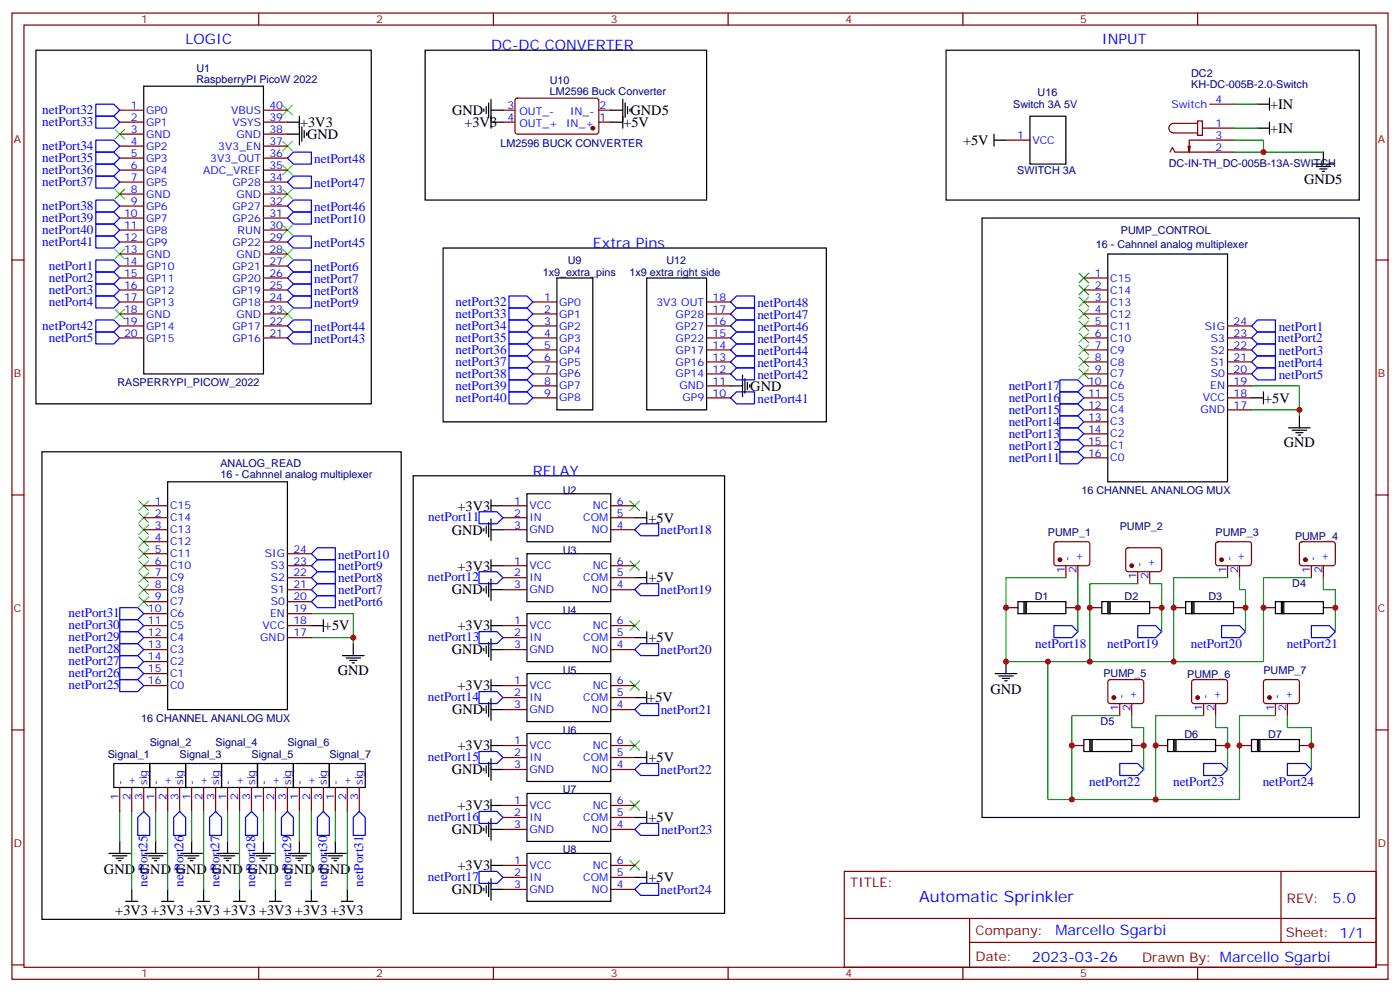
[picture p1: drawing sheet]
<svg xmlns="http://www.w3.org/2000/svg" width="412mm" height="292mm" viewBox="0 0 412 292" stroke-linecap="round" stroke-linejoin="round" font-family="sans-serif">
<g fill="none" stroke="#870000" stroke-width=".35">
<path d="M3.5 3.8h405.4v284.4h-405.4zM7.1 7.4h398.2v277.3h-398.2zM76.2 3.8v3.6M145.3 3.8v3.6M214.5 3.8v3.6M283.6 3.8v3.6M352.8 3.8v3.6M35.3 32.4h7M35.3 35.9h7M35.3 39.5h7M77.6 32.4h7.1M77.6 35.9h7.1"/>
<path d="M77.6 39.5h7.1M148.2 32.4h3.5M148.2 35.9h3.5M151.9 29.1l.5-.2h23.6l.4 .7-.1 9.4-.6 .5-23.6-.1-.4-.6v-9.2zM176.4 32.4h3.5M176.4 35.9h3.5M352.8 35.6h1.4v4.2h-1.4zM352.8 36.3h-7.1a1.41 1.41 0 0 0-1.4 1.4 1.41 1.41 0 0 0 1.4 1.4h7.1M354.2 37.7h9.2M356.3 30.7h7.1M35.3 43h7M35.3 46.5h7"/>
<path d="M35.3 50.1h7M35.3 53.6h7M35.3 57.1h7M77.6 43h7.1M77.6 46.5h7.1M77.6 50.1h7.1M77.6 53.6h7.1M77.6 57.1h7.1M296.3 41.2h7.1M344.7 44.8l.7-1.4 .7 1.4h17.3M350.7 43l-.4 1.8M363.4 41.2h-13.1v3.6l-.3-1.8"/>
<path d="M3.5 76.5h3.6M35.3 60.6h7M35.3 64.2h7M35.3 67.7h7M35.3 71.2h7M35.3 74.8h7M35.3 78.3h7M77.6 60.6h7.1M77.6 64.2h7.1M77.6 67.7h7.1M77.6 71.2h7.1M77.6 74.8h7.1"/>
<path d="M77.6 78.3h7.1M405.3 76.5h3.6M35.3 81.8h7M35.3 85.3h7M35.3 88.9h7M35.3 92.4h7M35.3 95.9h7M35.3 99.4h7M77.6 81.8h7.1M77.6 85.3h7.1M77.6 88.9h7.1M77.6 92.4h7.1"/>
<path d="M77.6 95.9h7.1M77.6 99.4h7.1M157 88.9h7M157 92.4h7M157 95.9h7M157 99.4h7M208.1 88.9h7.1M208.1 92.4h7.1M208.1 95.9h7.1M208.1 99.4h7.1M319.3 81.8h7M319.3 85.3h7"/>
<path d="M319.3 88.9h7M319.3 92.4h7M319.3 95.9h7M319.3 99.4h7M361.6 95.9h7.1M361.6 99.4h7.1M157 103h7M157 106.5h7M157 110h7M157 113.6h7M157 117.1h7M208.1 103h7.1"/>
<path d="M208.1 106.5h7.1M208.1 110h7.1M208.1 113.6h7.1M208.1 117.1h7.1M319.3 103h7M319.3 106.5h7M319.3 110h7M319.3 113.6h7M319.3 117.1h7M361.6 103h7.1M361.6 106.5h7.1M361.6 110h7.1"/>
<path d="M361.6 113.6h7.1M361.6 117.1h7.1M319.3 120.6h7M319.3 124.1h7M319.3 127.7h7M319.3 131.2h7M319.3 134.7h7M361.6 120.6h7.1M3.5 145.7h3.6M42.3 148.8h7.1M42.3 152.4h7.1M42.3 155.9h7.1"/>
<path d="M42.3 159.4h7.1M148.2 148.8h7M148.2 152.4h7M148.2 155.9h7M179.9 148.8h7.1M179.9 152.4h7.1M179.9 155.9h7.1M310.7 159.6l.4-.2 9.5 .1 .4 .6v5.9l-.7 .5-9.4-.1-.5-.6v-5.7zM358.3 159.6l.5-.2 9.4 .1 .5 .6-.1 5.9-.7 .5-9.4-.1-.4-.6v-5.7zM383 159.6l.5-.2 9.4 .1 .4 .6v5.9l-.7 .5-9.4-.1-.4-.6v-5.7zM405.3 145.7h3.6M42.3 166.5h7.1"/>
<path d="M42.3 170h7.1M42.3 173.5h7.1M42.3 162.9h7.1M42.3 177.1h7.1M84.7 166.5h7M84.7 170h7M84.7 173.5h7M84.7 162.9h7M84.7 177.1h7M148.2 166.5h7M148.2 170h7M148.2 173.5h7"/>
<path d="M179.9 166.5h7.1M179.9 170h7.1M179.9 173.5h7.1M296.3 178.8h3.6M314 166.5v3.5M314 178.8h3.5M317.5 166.5v3.5M321 178.8h3.6M331.8 161.4l.5-.2h9.5l.4 .7-.1 5.9-.6 .4h-9.5l-.4-.7v-5.6zM335.1 168.2v3.6M338.7 168.2v3.6M338.7 178.8h3.5"/>
<path d="M345.7 178.8h3.5M361.6 166.5v3.5M363.4 178.8h3.5M365.1 166.5v3.5M372.2 178.8h3.5M386.3 166.5v3.5M389.8 166.5v3.5M389.8 178.8h3.5M42.3 184.1h7.1M42.3 187.6h7.1M42.3 191.2h7.1M42.3 180.6h7.1"/>
<path d="M42.3 194.7h7.1M42.3 198.2h7.1M84.7 184.1h7M84.7 187.6h7M84.7 180.6h7M148.2 184.1h7M148.2 187.6h7M148.2 191.2h7M179.9 184.1h7.1M179.9 187.6h7.1M179.9 191.2h7.1M3.5 214.8h3.6"/>
<path d="M42.3 201.8h7.1M148.2 201.8h7M148.2 205.3h7M148.2 208.8h7M148.2 219.4h7M179.9 201.8h7.1M179.9 205.3h7.1M179.9 208.8h7.1M179.9 219.4h7.1M315.7 219.4h3.6M326.6 200.2l.4-.2h9.5l.4 .7-.1 5.9-.6 .4h-9.4l-.5-.7v-5.6zM329.8 207v3.6"/>
<path d="M333.4 207v3.6M333.4 219.4h3.5M340.4 219.4h3.6M351.2 200.2l.5-.2h9.5l.4 .7-.1 5.9-.6 .4h-9.5l-.4-.7v-5.6zM354.5 207v3.6M358.1 207v3.6M358.1 219.4h3.5M365.1 219.4h3.6M372.4 200.2l.5-.2h9.4l.5 .7-.1 5.9-.6 .4h-9.5l-.4-.7v-5.6zM375.7 207v3.6M379.2 207v3.6M382.8 219.4h3.5"/>
<path d="M405.3 214.8h3.6M35.3 231.7v7.1M38.8 231.7v7.1M42.3 231.7v7.1M45.9 231.7v7.1M49.4 231.7v7.1M52.9 231.7v7.1M56.4 231.7v7.1M60 231.7v7.1M63.5 231.7v7.1M67 231.7v7.1M70.6 231.7v7.1"/>
<path d="M74.1 231.7v7.1M77.6 231.7v7.1M81.1 231.7v7.1M84.7 231.7v7.1M88.2 231.7v7.1M91.7 231.7v7.1M95.2 231.7v7.1M98.8 231.7v7.1M102.3 231.7v7.1M105.8 231.7v7.1M148.2 222.9h7M148.2 226.4h7"/>
<path d="M148.2 237h7M179.9 222.9h7.1M179.9 226.4h7.1M179.9 237h7.1M148.2 240.6h7M148.2 244.1h7M148.2 254.7h7M148.2 258.2h7M179.9 240.6h7.1M179.9 244.1h7.1M179.9 254.7h7.1M179.9 258.2h7.1"/>
<path d="M248.7 256.4h156.6v28.3h-156.6zM377.3 256.5v20.8M148.2 261.7h7M179.9 261.7h7.1M248.7 270.3h156.5M285.6 277.3h119.6M285.6 270.3v14.1M3.5 284h3.6M76.2 284.7v3.5M145.3 284.7v3.5M214.5 284.7v3.5M283.6 284.7v3.5"/>
<path d="M352.8 284.7v3.5M405.3 284h3.6"/>
</g>
<g fill="none" stroke="#00f" stroke-width=".35">
<path d="M28.2 30.7h5.3l1.8 1.7-1.8 1.8h-5.3zM28.2 34.2h5.3l1.8 1.7-1.8 1.8h-5.3zM28.2 41.2h5.3l1.8 1.8-1.8 1.8h-5.3zM28.2 44.8h5.3l1.8 1.7-1.8 1.8h-5.3zM28.2 48.3h5.3l1.8 1.8-1.8 1.7h-5.3zM28.2 51.8h5.3l1.8 1.8-1.8 1.8h-5.3zM28.2 58.9h5.3l1.8 1.7-1.8 1.8h-5.3zM84.7 53.6l1.7-1.8h5.3v3.6h-5.3zM84.7 46.5l1.7-1.7h5.3v3.5h-5.3zM28.2 76.5h5.3l1.8 1.8-1.8 1.7h-5.3zM28.2 62.4h5.3l1.8 1.8-1.8 1.7h-5.3zM28.2 65.9h5.3l1.8 1.8-1.8 1.8h-5.3z"/>
<path d="M28.2 69.5h5.3l1.8 1.7-1.8 1.8h-5.3zM84.7 78.3l1.7-1.8h5.3v3.5h-5.3zM84.7 64.2l1.7-1.8h5.3v3.5h-5.3zM84.7 71.2l1.7-1.7h5.3v3.5h-5.3zM84.7 60.6l1.7-1.7h5.3v3.5h-5.3zM28.2 97.7h5.3l1.8 1.7-1.8 1.8h-5.3zM28.2 87.1h5.3l1.8 1.8-1.8 1.7h-5.3zM28.2 83.6h5.3l1.8 1.7-1.8 1.8h-5.3zM28.2 80h5.3l1.8 1.8-1.8 1.8h-5.3zM28.2 94.2h5.3l1.8 1.7-1.8 1.8h-5.3zM84.7 81.8l1.7-1.8h5.3v3.6h-5.3zM84.7 88.9l1.7-1.8h5.3v3.5h-5.3z"/>
<path d="M84.7 99.4l1.7-1.7h5.3v3.5h-5.3zM84.7 95.9l1.7-1.7h5.3v3.5h-5.3zM86.4 83.6h5.3v3.5h-5.3l-1.7-1.8zM149.9 87.1h5.3l1.8 1.8-1.8 1.7h-5.3zM149.9 90.6h5.3l1.8 1.8-1.8 1.8h-5.3zM149.9 94.2h5.3l1.8 1.7-1.8 1.8h-5.3zM149.9 97.7h5.3l1.8 1.7-1.8 1.8h-5.3zM215.2 88.9l1.8-1.8h5.2v3.5h-5.2zM215.2 92.4l1.8-1.8h5.2v3.6h-5.2zM215.2 95.9l1.8-1.7h5.2v3.5h-5.2zM215.2 99.4l1.8-1.7h5.2v3.5h-5.2zM368.7 99.4l1.7-1.7h5.3v3.5h-5.3z"/>
<path d="M370.4 94.2h5.3v3.5h-5.3l-1.7-1.8zM149.9 101.2h5.3l1.8 1.8-1.8 1.7h-5.3zM149.9 104.7h5.3l1.8 1.8-1.8 1.8h-5.3zM149.9 108.3h5.3l1.8 1.7-1.8 1.8h-5.3zM149.9 111.8h5.3l1.8 1.8-1.8 1.7h-5.3zM149.9 115.3h5.3l1.8 1.8-1.8 1.8h-5.3zM215.2 103l1.8-1.8h5.2v3.5h-5.2zM215.2 106.5l1.8-1.8h5.2v3.6h-5.2zM215.2 117.1l1.8-1.8h5.2v3.6h-5.2zM215.2 110l1.8-1.7h5.2v3.5h-5.2zM312.2 118.9h5.3l1.8 1.7-1.8 1.8h-5.3zM312.2 115.3h5.3l1.8 1.8-1.8 1.8h-5.3z"/>
<path d="M312.2 111.8h5.3l1.8 1.8-1.8 1.7h-5.3zM368.7 106.5l1.7-1.8h5.3v3.6h-5.3zM370.4 101.2h5.3v3.5h-5.3l-1.7-1.7zM370.4 108.3h5.3v3.5h-5.3l-1.7-1.8zM312.2 133h5.3l1.8 1.7-1.8 1.8h-5.3zM312.2 129.4h5.3l1.8 1.8-1.8 1.8h-5.3zM312.2 125.9h5.3l1.8 1.8-1.8 1.7h-5.3zM312.2 122.4h5.3l1.8 1.7-1.8 1.8h-5.3zM141.1 150.6h5.3l1.8 1.8-1.8 1.7h-5.3zM187 155.9l1.7-1.8h5.3v3.6h-5.3zM35.3 178.8h5.3l1.7 1.8-1.7 1.8h-5.3zM91.7 162.9l1.8-1.7h5.3v3.5h-5.3z"/>
<path d="M91.7 177.1l1.8-1.8h5.3v3.5h-5.3zM91.7 173.5l1.8-1.7h5.3v3.5h-5.3zM91.7 170l1.8-1.8h5.3v3.6h-5.3zM93.5 164.7h5.3v3.5h-5.3l-1.8-1.7zM141.1 168.2h5.3l1.8 1.8-1.8 1.8h-5.3zM187 173.5l1.7-1.7h5.3v3.5h-5.3zM35.3 200h5.3l1.7 1.8-1.7 1.7h-5.3zM35.3 196.5h5.3l1.7 1.7-1.7 1.8h-5.3zM35.3 192.9h5.3l1.7 1.8-1.7 1.8h-5.3zM35.3 189.4h5.3l1.7 1.8-1.7 1.7h-5.3zM35.3 185.9h5.3l1.7 1.7-1.7 1.8h-5.3zM35.3 182.4h5.3l1.7 1.7-1.7 1.8h-5.3z"/>
<path d="M141.1 185.9h5.3l1.8 1.7-1.8 1.8h-5.3zM188.7 189.4h5.3v3.5h-5.3l-1.7-1.7zM310.4 184.1h5.3l1.8 1.8-1.8 1.7h-5.3zM335.1 184.1h5.3l1.8 1.8-1.8 1.7h-5.3zM359.8 184.1h5.3l1.8 1.8-1.8 1.7h-5.3zM386.3 184.1h5.3l1.7 1.8-1.7 1.7h-5.3zM141.1 203.5h5.3l1.8 1.8-1.8 1.7h-5.3zM187 208.8l1.7-1.8h5.3v3.6h-5.3zM42.3 238.8l1.8 1.8v5.3h-3.5v-5.3zM52.9 238.8l1.8 1.8v5.3h-3.5v-5.3zM63.5 238.8l1.8 1.8v5.3h-3.6v-5.3zM74.1 238.8l1.7 1.8v5.3h-3.5v-5.3z"/>
<path d="M84.7 238.8l1.7 1.8v5.3h-3.5v-5.3zM95.2 238.8l1.8 1.8v5.3h-3.5v-5.3zM105.8 238.8l1.8 1.8v5.3h-3.5v-5.3zM141.1 221.2h5.3l1.8 1.7-1.8 1.8h-5.3zM141.1 238.8h5.3l1.8 1.8-1.8 1.7h-5.3zM187 226.4l1.7-1.7h5.3v3.5h-5.3zM329.8 224.7h5.3l1.8 1.7-1.8 1.8h-5.3zM354.5 224.7h5.3l1.8 1.7-1.8 1.8h-5.3zM379.2 224.7h5.3l1.8 1.7-1.8 1.8h-5.3zM141.1 256.4h5.3l1.8 1.8-1.8 1.8h-5.3zM187 244.1l1.7-1.8h5.3v3.6h-5.3zM188.7 260h5.3v3.5h-5.3l-1.7-1.8z"/>
</g>
<g fill="none" stroke="#000" stroke-width=".35">
<path d="M10.6 14.8h98.8v104.1h-98.8zM125.2 14.8h82.9v44.1h-82.9zM278.7 14.8h121.7v44.1h-121.7zM42.3 25.4h35.3v84.6h-35.3zM84.7 35.9h3.5M84.7 39.5h3.5M88.2 34.2v8.5M88.9 37.4v4.2M89.6 38.4v2.1M90.3 39.1v.7M142.5 32.1v.7M143.2 31.4v2.1"/>
<path d="M143.9 30.3v4.2M144.6 29.2v8.5M144.6 35.9h3.6M144.6 32.4h3.6M179.9 35.9h3.5M179.9 32.4h3.5M183.4 29.2v8.5M184.1 30.3v4.2M184.9 31.4v2.1M185.6 32.1v.7M292.8 39.5v3.5M303.4 34.2h10.6v14.1h-10.6z"/>
<path d="M370.4 37.7h3.5M370.4 30.7h3.5M373.9 28.9v3.5M373.9 35.9v3.6M292.8 41.2h3.5M386.6 48.3h6.4M387.7 49h4.2M388.8 49.7h2.1M389.5 50.4h.7M389.8 44.8v3.5M130.5 73h112.9v51.1h-112.9zM289.3 64.2h111.1v176.4h-111.1z"/>
<path d="M326.3 74.8h35.3v67h-35.3zM164 81.8h10.6v38.8h-10.6zM190.5 81.8h17.6v38.8h-17.6zM215.2 113.6h3.5M218.7 110.4v6.3M219.4 111.4v4.3M220.1 112.5v2.1M220.8 113.2v.7M368.7 117.1h3.5M372.2 115.3v3.6M12.3 133h105.9v137.5h-105.9zM379.6 125.9h6.3"/>
<path d="M380.6 126.6h4.3M381.7 127.3h2.1M382.4 128h.7M382.8 122.4v3.5M49.4 141.8h35.3v67h-35.3zM121.7 140h91.7v128.8h-91.7zM142.5 155.5v.7M143.2 154.8v2.2M143.9 153.8v4.2M144.6 155.9h3.6M144.6 147.1v3.5M144.6 152.7v6.4"/>
<path d="M144.6 148.8h3.6M155.2 145.3h24.7v14.1h-24.7zM187 152.4h3.5M190.5 150.6v3.5M142.5 173.2v.7M143.2 172.5v2.1M143.9 171.4v4.2M144.6 164.7v3.5M144.6 170.4v6.3M144.6 173.5h3.6M144.6 166.5h3.6M155.2 162.9h24.7v14.2h-24.7z"/>
<path d="M187 170h3.5M190.5 168.2v3.6M299.9 177.1h14.1v3.5h-14.1zM301.6 177.1v3.5M302 177.1v3.5M302.3 177.1v3.5M324.6 177.1h14.1v3.5h-14.1zM326.3 177.1v3.5M326.7 177.1v3.5M327 177.1v3.5M349.2 177.1h14.2v3.5h-14.2zM351 177.1v3.5"/>
<path d="M351.4 177.1v3.5M351.7 177.1v3.5M375.7 177.1h14.1v3.5h-14.1zM377.5 177.1v3.5M377.8 177.1v3.5M378.2 177.1v3.5M91.7 184.1h3.5M95.2 182.4v3.5M100.9 192.9h6.3M102 193.6h4.2M103 194.3h2.1M103.7 195.1h.7"/>
<path d="M104.1 189.4v3.5M142.5 190.8v.7M143.2 190.1v2.1M143.9 189.1v4.2M144.6 184.1h3.6M144.6 182.4v3.5M144.6 188v6.3M144.6 200v3.5M144.6 191.2h3.6M155.2 180.6h24.7v14.1h-24.7zM155.2 198.2h24.7v14.1h-24.7zM187 187.6h3.5"/>
<path d="M190.5 185.9v3.5M293.2 198.2h6.3M294.2 198.9h4.2M295.3 199.6h2.1M296.3 194.7v3.5M142.5 208.5v.7M143.2 207.8v2.1M143.9 206.7v4.2M144.6 205.6v6.4M144.6 217.6v3.6M144.6 208.8h3.6M144.6 201.8h3.6"/>
<path d="M144.6 219.4h3.6M155.2 215.9h24.7v14.1h-24.7zM187 205.3h3.5M190.5 203.5v3.5M296 200.3h.7M319.3 217.6h14.1v3.6h-14.1zM321 217.6v3.6M321.4 217.6v3.6M321.7 217.6v3.6M344 217.6h14.1v3.6h-14.1zM345.7 217.6v3.6M346.1 217.6v3.6"/>
<path d="M346.4 217.6v3.6M368.7 217.6h14.1v3.6h-14.1zM370.4 217.6v3.6M370.8 217.6v3.6M371.1 217.6v3.6M33.5 224.7h10.6v7h-10.6zM44.1 224.7h10.6v7h-10.6zM54.7 224.7h10.6v7h-10.6zM65.3 224.7h10.5v7h-10.5zM75.8 224.7h10.6v7h-10.6zM86.4 224.7h10.6v7h-10.6zM97 224.7h10.6v7h-10.6z"/>
<path d="M142.5 226.1v.7M143.2 225.4v2.1M143.9 224.3v4.3M144.6 223.3v6.3M144.6 235.3v3.5M144.6 226.4h3.6M144.6 237h3.6M155.2 233.5h24.7v14.1h-24.7zM187 222.9h3.5M190.5 221.2v3.5M190.5 238.8v3.5M32.1 251.1h6.4"/>
<path d="M33.2 251.8h4.2M34.2 252.6h2.1M34.9 253.3h.7M35.3 247.6v3.5M42.7 251.1h6.3M43.7 251.8h4.3M44.8 252.6h2.1M45.5 253.3h.7M45.9 247.6v3.5M53.3 251.1h6.3M54.3 251.8h4.3M55.4 252.6h2.1"/>
<path d="M56.1 253.3h.7M56.4 247.6v3.5M63.9 251.1h6.3M64.9 251.8h4.2M66 252.6h2.1M66.7 253.3h.7M67 247.6v3.5M74.4 251.1h6.4M75.5 251.8h4.2M76.6 252.6h2.1M77.3 253.3h.7M77.6 247.6v3.5"/>
<path d="M85 251.1h6.4M86.1 251.8h4.2M87.1 252.6h2.2M87.8 253.3h.7M88.2 247.6v3.5M95.6 251.1h6.4M96.7 251.8h4.2M97.7 252.6h2.1M98.4 253.3h.7M98.8 247.6v3.5M142.5 243.7v.7M143.2 243v2.1"/>
<path d="M143.9 242v4.2M143.9 259.6v4.2M144.6 240.9v6.4M144.6 252.9v3.5M144.6 258.6v6.3M144.6 244.1h3.6M144.6 254.7h3.6M155.2 251.1h24.7v14.2h-24.7zM187 240.6h3.5M187 258.2h3.5M190.5 256.4v3.6M37 265.3h3.6"/>
<path d="M38.8 261.7v3.6M47.6 265.3h3.6M49.4 261.7v3.6M58.2 265.3h3.5M60 261.7v3.6M68.8 265.3h3.5M70.6 261.7v3.6M79.4 265.3h3.5M81.1 261.7v3.6M90 265.3h3.5M91.7 261.7v3.6M100.5 265.3h3.6"/>
<path d="M102.3 261.7v3.6M142.5 261.4v.7M143.2 260.7v2.1M144.6 261.7h3.6"/>
</g>
<g fill="none" stroke="#008700" stroke-width=".35">
<path d="M363.4 30.7h7M363.4 37.7h7M363.4 41.2h8.8v3.6M363.4 44.8h26.4M368.7 113.6h14.1v8.8M368.7 120.6h14.1M314 170h-17.7v24.7h75.9v-24.7h14.1M317.5 170v15.9M335.1 171.8h-14.1v22.9M338.7 171.8h3.5v14.1M361.6 170h-15.9v24.7M365.1 170v3.5h1.8v12.4"/>
<path d="M389.8 170v3.5h3.5v12.4M91.7 180.6h12.4v8.8M91.7 187.6h12.4M308.7 194.7v40.6h56.4v-24.7h10.6M329.8 210.6h-14.1v24.7M333.4 210.6v3.5h3.5v12.3M354.5 210.6h-14.1v24.7M358.1 210.6v3.5h3.5v12.3M379.2 210.6v3.5h7.1v12.3M35.3 238.8v8.8M38.8 238.8v22.9M45.9 238.8v8.8"/>
<path d="M49.4 238.8v22.9M56.4 238.8v8.8M60 238.8v22.9M67 238.8v8.8M70.6 238.8v22.9M77.6 238.8v8.8M81.1 238.8v22.9M88.2 238.8v8.8M91.7 238.8v22.9M98.8 238.8v8.8M102.3 238.8v22.9"/>
</g>
<g fill="#870000" stroke="#870000" stroke-width=".35">
<circle cx="312.2" cy="164.7" r=".53"/>
<circle cx="333.4" cy="166.5" r=".53"/>
<circle cx="359.8" cy="164.7" r=".53"/>
<circle cx="384.5" cy="164.7" r=".53"/>
<circle cx="328.1" cy="205.3" r=".53"/>
<circle cx="352.8" cy="205.3" r=".53"/>
<circle cx="373.9" cy="205.3" r=".53"/>
<circle cx="174.6" cy="37.7" r=".53"/>
</g>
<g fill="none" stroke="#3c3" stroke-width=".35">
<path d="M33.9 38.1l2.8 2.8M36.7 38.1l-2.8 2.8M83.3 31l2.8 2.8M86.1 31l-2.8 2.8M33.9 55.7l2.8 2.8M36.7 55.7l-2.8 2.8M83.3 41.6l2.8 2.8M83.3 48.6l2.8 2.9M83.3 55.7l2.8 2.8M86.1 41.6l-2.8 2.8M86.1 48.6l-2.8 2.9M86.1 55.7l-2.8 2.8"/>
<path d="M33.9 73.3l2.8 2.9M36.7 73.3l-2.8 2.9M83.3 66.3l2.8 2.8M83.3 73.3l2.8 2.9M86.1 66.3l-2.8 2.8M86.1 73.3l-2.8 2.9M33.9 91l2.8 2.8M36.7 91l-2.8 2.8M83.3 91l2.8 2.8M86.1 91l-2.8 2.8M317.9 80.4l2.8 2.8M317.9 83.9l2.8 2.8"/>
<path d="M317.9 87.5l2.8 2.8M317.9 91l2.8 2.8M317.9 94.5l2.8 2.8M317.9 98l2.8 2.9M320.7 80.4l-2.8 2.8M320.7 83.9l-2.8 2.8M320.7 87.5l-2.8 2.8M320.7 91l-2.8 2.8M320.7 94.5l-2.8 2.8M320.7 98l-2.8 2.9M317.9 101.6l2.8 2.8M317.9 105.1l2.8 2.8"/>
<path d="M317.9 108.6l2.8 2.8M320.7 101.6l-2.8 2.8M320.7 105.1l-2.8 2.8M320.7 108.6l-2.8 2.8M40.9 147.4l2.8 2.8M40.9 151l2.8 2.8M40.9 154.5l2.8 2.8M40.9 158l2.8 2.8M43.7 147.4l-2.8 2.8M43.7 151l-2.8 2.8M43.7 154.5l-2.8 2.8M43.7 158l-2.8 2.8"/>
<path d="M185.6 147.4l2.8 2.8M188.4 147.4l-2.8 2.8M40.9 161.5l2.8 2.9M40.9 165.1l2.8 2.8M40.9 168.6l2.8 2.8M40.9 172.1l2.8 2.8M40.9 175.6l2.8 2.9M43.7 161.5l-2.8 2.9M43.7 165.1l-2.8 2.8M43.7 168.6l-2.8 2.8M43.7 172.1l-2.8 2.8M43.7 175.6l-2.8 2.9"/>
<path d="M185.6 165.1l2.8 2.8M188.4 165.1l-2.8 2.8M185.6 182.7l2.8 2.8M188.4 182.7l-2.8 2.8M185.6 200.3l2.8 2.9M185.6 218l2.8 2.8M188.4 200.3l-2.8 2.9M188.4 218l-2.8 2.8M185.6 235.6l2.8 2.8M188.4 235.6l-2.8 2.8M185.6 253.3l2.8 2.8M188.4 253.3l-2.8 2.8"/>
</g>
<g fill="#c00">
<circle cx="382.8" cy="120.6" r=".88"/>
<circle cx="104.1" cy="187.6" r=".88"/>
<circle cx="372.2" cy="44.8" r=".88"/>
<circle cx="386.3" cy="219.4" r=".88"/>
<circle cx="361.6" cy="219.4" r=".88"/>
<circle cx="336.9" cy="219.4" r=".88"/>
<circle cx="393.3" cy="178.8" r=".88"/>
<circle cx="366.9" cy="178.8" r=".88"/>
<circle cx="342.2" cy="178.8" r=".88"/>
<circle cx="317.5" cy="178.8" r=".88"/>
<circle cx="340.4" cy="219.4" r=".88"/>
<circle cx="315.7" cy="219.4" r=".88"/>
<circle cx="372.2" cy="178.8" r=".88"/>
<circle cx="345.7" cy="178.8" r=".88"/>
<circle cx="321" cy="178.8" r=".88"/>
<circle cx="296.3" cy="194.7" r=".88"/>
<circle cx="345.7" cy="194.7" r=".88"/>
<circle cx="321" cy="194.7" r=".88"/>
<circle cx="308.7" cy="194.7" r=".88"/>
<circle cx="340.4" cy="235.3" r=".88"/>
<circle cx="315.7" cy="235.3" r=".88"/>
<circle cx="365.1" cy="219.4" r=".88"/>
<circle cx="296.3" cy="178.8" r=".88"/>
</g>
<text font-size="4.6" fill="#00f" x="270.8" y="265.5">Automatic Sprinkler</text>
<g font-size="4.2" fill="#00f">
<text x="54.7" y="13">LOGIC</text>
<text x="144.6" y="14.8">DC-DC CONVERTER</text>
<text x="324.6" y="13">INPUT</text>
<text x="174.6" y="73">Extra Pins</text>
<text x="157" y="140">RELAY</text>
<text x="392.5" y="265.7">5.0</text>
<text x="310.9" y="275.3">Marcello Sgarbi</text>
<text x="304" y="283.1">2023-03-26</text>
</g>
<g font-size="4.2">
<text x="133.2" y="33.8">GND</text>
<text x="185.7" y="33.8">GND5</text>
<text x="374.1" y="32">+IN</text>
<text x="88.4" y="37.4">+3V3</text>
<text x="90.5" y="40.9">GND</text>
<text x="136.8" y="37.4">+3V3</text>
<text x="183.6" y="37.4">+5V</text>
<text x="374.1" y="39.1">+IN</text>
<text x="283.7" y="42.7">+5V</text>
<text x="384.2" y="54.3">GND5</text>
<text x="221" y="115">GND</text>
<text x="372.4" y="118.5">+5V</text>
<text x="378.2" y="131.6">GND</text>
<text x="134.8" y="150.2">+3V3</text>
<text x="191" y="153.8">+5V</text>
<text x="133.1" y="157.3">GND</text>
<text x="134.8" y="167.9">+3V3</text>
<text x="191" y="171.4">+5V</text>
<text x="133.1" y="174.9">GND</text>
<text x="95.4" y="185.5">+5V</text>
<text x="134.8" y="185.5">+3V3</text>
<text x="191" y="189.1">+5V</text>
<text x="133.1" y="192.6">GND</text>
<text x="99.5" y="198.6">GND</text>
<text x="134.8" y="203.2">+3V3</text>
<text x="190.7" y="206.7">+5V</text>
<text x="291.7" y="204.2">GND</text>
<text x="133.2" y="210.2">GND</text>
<text x="134.8" y="220.8">+3V3</text>
<text x="133.1" y="227.9">GND</text>
<text x="191" y="224.3">+5V</text>
<text x="134.8" y="238.4">+3V3</text>
<text x="133.1" y="245.5">GND</text>
<text x="191" y="242">+5V</text>
<text x="30.6" y="257.3">GND</text>
<text x="41.2" y="257.3">GND</text>
<text x="51.8" y="257.3">GND</text>
<text x="62.4" y="257.3">GND</text>
<text x="73" y="257.3">GND</text>
<text x="83.5" y="257.3">GND</text>
<text x="94.1" y="257.3">GND</text>
<text x="134.8" y="256.1">+3V3</text>
<text x="133.1" y="263.1">GND</text>
<text x="191" y="259.6">+5V</text>
<text x="34" y="269.1">+3V3 +3V3 +3V3 +3V3 +3V3 +3V3 +3V3</text>
</g>
<g font-size="3.9" fill="#00f">
<text x="12.5" y="33.6">netPort32</text>
<text x="12.5" y="37.1">netPort33</text>
<text x="12.5" y="44.2">netPort34</text>
<text x="12.5" y="47.7">netPort35</text>
<text x="92.6" y="47.9">netPort48</text>
<text x="12.5" y="51.2">netPort36</text>
<text x="12.5" y="54.8">netPort37</text>
<text x="92.6" y="55">netPort47</text>
<text x="12.5" y="61.8">netPort38</text>
<text x="12.5" y="65.3">netPort39</text>
<text x="92.5" y="65.6">netPort10</text>
<text x="92.6" y="62">netPort46</text>
<text x="12.5" y="68.9">netPort40</text>
<text x="12.5" y="72.4">netPort41</text>
<text x="92.6" y="72.6">netPort45</text>
<text x="14.4" y="83">netPort2</text>
<text x="14.4" y="79.4">netPort1</text>
<text x="92.5" y="79.6">netPort6</text>
<text x="92.5" y="83.2">netPort7</text>
<text x="14.4" y="86.5">netPort3</text>
<text x="92.5" y="86.7">netPort8</text>
<text x="14.4" y="90">netPort4</text>
<text x="92.5" y="90.2">netPort9</text>
<text x="134.2" y="90">netPort32</text>
<text x="134.2" y="93.6">netPort33</text>
<text x="223.1" y="90.2">netPort48</text>
<text x="223.1" y="93.8">netPort47</text>
<text x="12.5" y="97.1">netPort42</text>
<text x="14.4" y="100.6">netPort5</text>
<text x="92.6" y="100.8">netPort43</text>
<text x="92.6" y="97.3">netPort44</text>
<text x="134.2" y="97.1">netPort34</text>
<text x="134.2" y="100.6">netPort35</text>
<text x="223.1" y="100.8">netPort45</text>
<text x="223.1" y="97.3">netPort46</text>
<text x="376.4" y="100.7">netPort2</text>
<text x="376.7" y="97.3">netPort1</text>
<text x="134.2" y="104.1">netPort36</text>
<text x="134.2" y="107.7">netPort37</text>
<text x="223.1" y="107.9">netPort43</text>
<text x="223.1" y="104.4">netPort44</text>
<text x="376.5" y="107.9">netPort4</text>
<text x="376.7" y="104.3">netPort3</text>
<text x="134.2" y="111.2">netPort38</text>
<text x="223.1" y="111.4">netPort42</text>
<text x="376.7" y="111.4">netPort5</text>
<text x="134.2" y="114.7">netPort39</text>
<text x="134.2" y="118.3">netPort40</text>
<text x="223.2" y="118.5">netPort41</text>
<text x="297.1" y="118.2">netPort16</text>
<text x="297.1" y="114.7">netPort17</text>
<text x="297.1" y="125.3">netPort14</text>
<text x="297.1" y="121.7">netPort15</text>
<text x="297.1" y="128.8">netPort13</text>
<text x="297.1" y="135.8">netPort11</text>
<text x="297.1" y="132.3">netPort12</text>
<text x="126.2" y="153.4">netPort11</text>
<text x="194.6" y="157.3">netPort18</text>
<text x="99.6" y="164.4">netPort10</text>
<text x="99.6" y="167.8">netPort9</text>
<text x="99.6" y="171.4">netPort8</text>
<text x="126.1" y="171.1">netPort12</text>
<text x="99.6" y="178.4">netPort6</text>
<text x="99.6" y="174.9">netPort7</text>
<text x="194.6" y="174.9">netPort19</text>
<text x="20.2" y="185.2">netPort30</text>
<text x="20.2" y="181.7">netPort31</text>
<text x="20.2" y="188.8">netPort29</text>
<text x="126.1" y="188.7">netPort13</text>
<text x="305" y="190.7">netPort18</text>
<text x="326.2" y="190.7">netPort19</text>
<text x="350.8" y="190.7">netPort20</text>
<text x="379" y="190.7">netPort21</text>
<text x="20.2" y="195.8">netPort27</text>
<text x="20.2" y="192.3">netPort28</text>
<text x="194.6" y="192.5">netPort20</text>
<text x="20.2" y="202.9">netPort25</text>
<text x="20.2" y="199.3">netPort26</text>
<text x="126" y="206.3">netPort14</text>
<text x="194.6" y="210.2">netPort21</text>
<text x="126" y="224">netPort15</text>
<text x="194.6" y="227.8">netPort22</text>
<text x="320.8" y="231.2">netPort22</text>
<text x="345.6" y="231.3">netPort23</text>
<text x="372" y="231.3">netPort24</text>
<text x="126" y="241.7">netPort16</text>
<text x="194.8" y="245.4">netPort23</text>
<text x="43.4" y="260.9" transform="rotate(-90 43.4 260.9)">netPort25</text>
<text x="54" y="260.9" transform="rotate(-90 54 260.9)">netPort26</text>
<text x="64.6" y="260.9" transform="rotate(-90 64.6 260.9)">netPort27</text>
<text x="75.2" y="260.9" transform="rotate(-90 75.2 260.9)">netPort28</text>
<text x="85.8" y="260.9" transform="rotate(-90 85.8 260.9)">netPort29</text>
<text x="96.4" y="260.9" transform="rotate(-90 96.4 260.9)">netPort30</text>
<text x="106.9" y="260.9" transform="rotate(-90 106.9 260.9)">netPort31</text>
<text x="126" y="259.3">netPort17</text>
<text x="194.6" y="263.1">netPort24</text>
</g>
<g font-size="3.9" fill="#800">
<text x="250.5" y="261">TITLE:</text>
<text x="379.1" y="265.7">REV:</text>
<text x="287.4" y="275.2">Company:</text>
<text x="378.7" y="275.8">Sheet: 1/1</text>
<text x="287.4" y="282.9">Date:</text>
<text x="336.4" y="283">Drawn By: Marcello Sgarbi</text>
</g>
<g font-size="3.2" fill="#800">
<text x="41.6" y="6.8">1</text>
<text x="110.8" y="6.8">2</text>
<text x="179.9" y="6.8">3</text>
<text x="249.1" y="6.8">4</text>
<text x="318.2" y="6.8">5</text>
<text x="4.1" y="41.9">A</text>
<text x="405.9" y="41.9">A</text>
<text x="4.1" y="111.1">B</text>
<text x="405.9" y="111.1">B</text>
<text x="4.1" y="180.2">C</text>
<text x="405.9" y="180.2">C</text>
<text x="4.1" y="249.4">D</text>
<text x="405.9" y="249.4">D</text>
<text x="41.6" y="287.7">1</text>
<text x="110.8" y="287.7">2</text>
<text x="179.9" y="287.7">3</text>
<text x="249.1" y="287.7">4</text>
<text x="318.2" y="287.7">5</text>
</g>
<g font-size="3.2" fill="#000080">
<text x="57.9" y="21.1">U1</text>
<text x="350.9" y="22.7">DC2</text>
<text x="57.9" y="24.3">RaspberryPI PicoW 2022</text>
<text x="161.9" y="27.8">LM2596 Buck Converter</text>
<text x="161.9" y="24.6">U10</text>
<text x="305.7" y="28.3">U16</text>
<text x="350.9" y="25.9">KH-DC-005B-2.0-Switch</text>
<text x="298.5" y="31.8">Switch 3A 5V</text>
<text x="147.5" y="43.2">LM2596 BUCK CONVERTER</text>
<text x="299.7" y="51.2">SWITCH 3A</text>
<text x="344.3" y="49">DC-IN-TH_DC-005B-13A-SWITCH</text>
<text x="330.2" y="69">PUMP_CONTROL</text>
<text x="167.2" y="77.6">U9</text>
<text x="196.3" y="77.6">U12</text>
<text x="322.8" y="73">16 - Cahnnel analog multiplexer</text>
<text x="159.9" y="81.2">1x9_extra_pins</text>
<text x="185.4" y="81.2">1x9 extra right side</text>
<text x="34.6" y="113.6">RASPERRYPI_PICOW_2022</text>
<text x="64.9" y="137.5">ANALOG_READ</text>
<text x="64.9" y="140.7">16 - Cahnnel analog multiplexer</text>
<text x="165.8" y="145.3">U2</text>
<text x="318.6" y="145.3">16 CHANNEL ANANLOG MUX</text>
<text x="329.8" y="155.9">PUMP_2</text>
<text x="308.7" y="157.7">PUMP_1</text>
<text x="358.1" y="157.7">PUMP_3</text>
<text x="381.5" y="158.8">PUMP_4</text>
<text x="165.8" y="162.9">U3</text>
<text x="380.7" y="172.8">D4</text>
<text x="304.8" y="176.5">D1</text>
<text x="331.3" y="176.5">D2</text>
<text x="356" y="176.5">D3</text>
<text x="165.8" y="180.6">U4</text>
<text x="165.8" y="198.2">U5</text>
<text x="325" y="199.4">PUMP_5</text>
<text x="349.7" y="199.4">PUMP_6</text>
<text x="372.2" y="198.2">PUMP_7</text>
<text x="41.6" y="212.3">16 CHANNEL ANANLOG MUX</text>
<text x="165.8" y="215.9">U6</text>
<text x="324.2" y="213.5">D5</text>
<text x="44.1" y="219.4">Signal_2</text>
<text x="63.5" y="219.4">Signal_4</text>
<text x="84.7" y="219.4">Signal_6</text>
<text x="348.9" y="217.1">D6</text>
<text x="373.6" y="217.1">D7</text>
<text x="31.7" y="222.9">Signal_1</text>
<text x="52.9" y="222.9">Signal_3</text>
<text x="74.1" y="222.9">Signal_5</text>
<text x="97" y="222.9">Signal_7</text>
<text x="165.8" y="233.5">U7</text>
<text x="165.8" y="251.1">U8</text>
</g>
<g font-size="3.2" fill="#00f">
<text x="38.6" y="32.1">1</text>
<text x="38.6" y="35.6">2</text>
<text x="43" y="33.5">GP0</text>
<text x="68.1" y="33.5">VBUS</text>
<text x="79.4" y="35.6">39</text>
<text x="79.4" y="32.1">40</text>
<text x="149.5" y="32.1">3</text>
<text x="149.5" y="35.6">4</text>
<text x="153" y="33.8">OUT_-</text>
<text x="167.9" y="33.8">IN_-</text>
<text x="176.6" y="35.6">1</text>
<text x="176.6" y="32.1">2</text>
<text x="345.1" y="31.7">Switch</text>
<text x="358.1" y="30.3">4</text>
<text x="38.6" y="39.1">3</text>
<text x="43" y="37">GP1</text>
<text x="43" y="40.5">GND</text>
<text x="68.4" y="37">VSYS</text>
<text x="69.6" y="40.5">GND</text>
<text x="79.4" y="39.1">38</text>
<text x="153" y="37.4">OUT_+</text>
<text x="166.8" y="37.4">IN_+</text>
<text x="299.6" y="40.9">1</text>
<text x="358.1" y="40.9">3</text>
<text x="358.1" y="37.4">1</text>
<text x="38.6" y="42.7">4</text>
<text x="38.6" y="46.2">5</text>
<text x="43" y="44.1">GP2</text>
<text x="43" y="47.6">GP3</text>
<text x="61.9" y="47.6">3V3_OUT</text>
<text x="64.3" y="44.1">3V3_EN</text>
<text x="79.4" y="46.2">36</text>
<text x="79.4" y="42.7">37</text>
<text x="304.1" y="42.3">VCC</text>
<text x="358.1" y="44.4">2</text>
<text x="38.6" y="49.7">6</text>
<text x="38.6" y="53.2">7</text>
<text x="43" y="51.1">GP4</text>
<text x="59.9" y="51.1">ADC_VREF</text>
<text x="79.4" y="53.2">34</text>
<text x="79.4" y="49.7">35</text>
<text x="38.6" y="56.8">8</text>
<text x="43" y="54.6">GP5</text>
<text x="43" y="58.2">GND</text>
<text x="68.5" y="54.6">GP28</text>
<text x="69.6" y="58.2">GND</text>
<text x="79.4" y="56.8">33</text>
<text x="36.5" y="63.8">10</text>
<text x="38.6" y="60.3">9</text>
<text x="43" y="61.7">GP6</text>
<text x="43" y="65.2">GP7</text>
<text x="68.5" y="65.2">GP26</text>
<text x="68.5" y="61.7">GP27</text>
<text x="79.4" y="63.8">31</text>
<text x="79.4" y="60.3">32</text>
<text x="36.5" y="67.3">11</text>
<text x="36.5" y="70.9">12</text>
<text x="43" y="68.8">GP8</text>
<text x="70" y="68.8">RUN</text>
<text x="79.4" y="70.9">29</text>
<text x="79.4" y="67.3">30</text>
<text x="36.5" y="74.4">13</text>
<text x="36.5" y="77.9">14</text>
<text x="43" y="72.3">GP9</text>
<text x="43" y="75.8">GND</text>
<text x="68.5" y="72.3">GP22</text>
<text x="69.6" y="75.8">GND</text>
<text x="79.4" y="77.9">27</text>
<text x="79.4" y="74.4">28</text>
<text x="36.5" y="81.5">15</text>
<text x="43" y="79.3">GP10</text>
<text x="43" y="82.9">GP11</text>
<text x="68.5" y="82.9">GP20</text>
<text x="68.5" y="79.3">GP21</text>
<text x="79.4" y="81.5">26</text>
<text x="322.5" y="81.5">1</text>
<text x="327" y="82.9">C15</text>
<text x="36.5" y="85">16</text>
<text x="36.5" y="88.5">17</text>
<text x="43" y="86.4">GP12</text>
<text x="43" y="89.9">GP13</text>
<text x="68.5" y="89.9">GP18</text>
<text x="68.5" y="86.4">GP19</text>
<text x="79.4" y="88.5">24</text>
<text x="79.4" y="85">25</text>
<text x="160.3" y="88.5">1</text>
<text x="164.7" y="89.9">GP0</text>
<text x="193.3" y="89.9">3V3 OUT</text>
<text x="209.9" y="88.5">18</text>
<text x="322.5" y="85">2</text>
<text x="322.5" y="88.5">3</text>
<text x="327" y="86.4">C14</text>
<text x="327" y="89.9">C13</text>
<text x="36.5" y="92">18</text>
<text x="36.5" y="95.6">19</text>
<text x="43" y="93.5">GND</text>
<text x="69.6" y="93.5">GND</text>
<text x="79.4" y="95.6">22</text>
<text x="79.4" y="92">23</text>
<text x="160.3" y="95.6">3</text>
<text x="160.3" y="92">2</text>
<text x="164.7" y="93.5">GP1</text>
<text x="199" y="93.5">GP28</text>
<text x="209.9" y="92">17</text>
<text x="209.9" y="95.6">16</text>
<text x="322.5" y="92">4</text>
<text x="322.5" y="95.6">5</text>
<text x="327" y="93.5">C12</text>
<text x="363.4" y="95.6">24</text>
<text x="36.5" y="99.1">20</text>
<text x="43" y="97">GP14</text>
<text x="43" y="100.5">GP15</text>
<text x="68.5" y="100.5">GP16</text>
<text x="68.5" y="97">GP17</text>
<text x="79.4" y="99.1">21</text>
<text x="160.3" y="99.1">4</text>
<text x="164.7" y="100.5">GP3</text>
<text x="164.7" y="97">GP2</text>
<text x="199" y="97">GP27</text>
<text x="199" y="100.5">GP22</text>
<text x="209.9" y="99.1">15</text>
<text x="322.5" y="99.1">6</text>
<text x="327" y="97">C11</text>
<text x="327" y="100.5">C10</text>
<text x="354.9" y="97">SIG</text>
<text x="356.7" y="100.5">S3</text>
<text x="363.4" y="99.1">23</text>
<text x="160.3" y="106.2">6</text>
<text x="160.3" y="102.6">5</text>
<text x="164.7" y="107.6">GP5</text>
<text x="164.7" y="104">GP4</text>
<text x="199" y="104">GP17</text>
<text x="199" y="107.6">GP16</text>
<text x="209.9" y="102.6">14</text>
<text x="209.9" y="106.2">13</text>
<text x="322.5" y="102.6">7</text>
<text x="322.5" y="106.2">8</text>
<text x="327" y="104">C9</text>
<text x="327" y="107.6">C8</text>
<text x="356.7" y="107.6">S1</text>
<text x="356.7" y="104">S2</text>
<text x="363.4" y="106.2">21</text>
<text x="363.4" y="102.6">22</text>
<text x="160.3" y="113.2">8</text>
<text x="160.3" y="109.7">7</text>
<text x="164.7" y="111.1">GP6</text>
<text x="199" y="111.1">GP14</text>
<text x="209.9" y="109.7">12</text>
<text x="209.9" y="113.2">11</text>
<text x="320.5" y="113.2">10</text>
<text x="322.5" y="109.7">9</text>
<text x="327" y="111.1">C7</text>
<text x="356.7" y="111.1">S0</text>
<text x="363.4" y="113.2">19</text>
<text x="363.4" y="109.7">20</text>
<text x="160.3" y="116.7">9</text>
<text x="164.7" y="118.1">GP8</text>
<text x="164.7" y="114.6">GP7</text>
<text x="200.2" y="114.6">GND</text>
<text x="201" y="118.1">GP9</text>
<text x="209.9" y="116.7">10</text>
<text x="320.5" y="116.7">11</text>
<text x="327" y="114.6">C6</text>
<text x="327" y="118.1">C5</text>
<text x="354.3" y="118.1">VCC</text>
<text x="356.5" y="114.6">EN</text>
<text x="363.4" y="116.7">18</text>
<text x="320.5" y="120.3">12</text>
<text x="320.5" y="123.8">13</text>
<text x="327" y="121.7">C4</text>
<text x="327" y="125.2">C3</text>
<text x="353.6" y="121.7">GND</text>
<text x="363.4" y="120.3">17</text>
<text x="320.5" y="127.3">14</text>
<text x="320.5" y="130.8">15</text>
<text x="327" y="128.7">C2</text>
<text x="320.5" y="134.4">16</text>
<text x="327" y="132.3">C1</text>
<text x="327" y="135.8">C0</text>
<text x="45.6" y="148.5">1</text>
<text x="50.1" y="149.9">C15</text>
<text x="151.4" y="148.5">1</text>
<text x="155.9" y="149.9">VCC</text>
<text x="174.6" y="149.9">NC</text>
<text x="181.7" y="148.5">6</text>
<text x="45.6" y="152">2</text>
<text x="45.6" y="155.5">3</text>
<text x="50.1" y="153.4">C14</text>
<text x="151.4" y="152">2</text>
<text x="151.4" y="155.5">3</text>
<text x="155.9" y="153.4">IN</text>
<text x="171.8" y="153.4">COM</text>
<text x="181.7" y="155.5">4</text>
<text x="181.7" y="152">5</text>
<text x="45.6" y="159.1">4</text>
<text x="50.1" y="157">C13</text>
<text x="50.1" y="160.5">C12</text>
<text x="155.9" y="157">GND</text>
<text x="174.3" y="157">NO</text>
<text x="45.6" y="162.6">5</text>
<text x="45.6" y="166.1">6</text>
<text x="50.1" y="164">C11</text>
<text x="50.1" y="167.5">C10</text>
<text x="78" y="164">SIG</text>
<text x="79.8" y="167.5">S3</text>
<text x="86.4" y="166.1">23</text>
<text x="86.4" y="162.6">24</text>
<text x="151.4" y="166.1">1</text>
<text x="155.9" y="167.5">VCC</text>
<text x="174.6" y="167.5">NC</text>
<text x="181.7" y="166.1">6</text>
<text x="315.4" y="165.2" transform="rotate(-90 315.4 165.2)">-</text>
<text x="318.9" y="165.2" transform="rotate(-90 318.9 165.2)">+</text>
<text x="336.5" y="166.9" transform="rotate(-90 336.5 166.9)">-</text>
<text x="340.1" y="166.9" transform="rotate(-90 340.1 166.9)">+</text>
<text x="363" y="165.2" transform="rotate(-90 363 165.2)">-</text>
<text x="366.5" y="165.2" transform="rotate(-90 366.5 165.2)">+</text>
<text x="387.7" y="165.2" transform="rotate(-90 387.7 165.2)">-</text>
<text x="391.2" y="165.2" transform="rotate(-90 391.2 165.2)">+</text>
<text x="45.6" y="169.7">7</text>
<text x="45.6" y="173.2">8</text>
<text x="50.1" y="171.1">C9</text>
<text x="79.8" y="171.1">S2</text>
<text x="86.4" y="173.2">21</text>
<text x="86.4" y="169.7">22</text>
<text x="151.4" y="169.7">2</text>
<text x="151.4" y="173.2">3</text>
<text x="155.9" y="171.1">IN</text>
<text x="171.8" y="171.1">COM</text>
<text x="181.7" y="173.2">4</text>
<text x="181.7" y="169.7">5</text>
<text x="313.6" y="168.7" transform="rotate(-90 313.6 168.7)">1</text>
<text x="317.1" y="168.7" transform="rotate(-90 317.1 168.7)">2</text>
<text x="334.8" y="170.4" transform="rotate(-90 334.8 170.4)">1</text>
<text x="338.3" y="170.4" transform="rotate(-90 338.3 170.4)">2</text>
<text x="361.2" y="168.7" transform="rotate(-90 361.2 168.7)">1</text>
<text x="364.8" y="168.7" transform="rotate(-90 364.8 168.7)">2</text>
<text x="385.9" y="168.7" transform="rotate(-90 385.9 168.7)">1</text>
<text x="389.5" y="168.7" transform="rotate(-90 389.5 168.7)">2</text>
<text x="45.6" y="176.7">9</text>
<text x="50.1" y="174.6">C8</text>
<text x="50.1" y="178.1">C7</text>
<text x="79.8" y="178.1">S0</text>
<text x="79.8" y="174.6">S1</text>
<text x="86.4" y="176.7">20</text>
<text x="155.9" y="174.6">GND</text>
<text x="174.3" y="174.6">NO</text>
<text x="43.6" y="180.2">10</text>
<text x="43.6" y="183.8">11</text>
<text x="50.1" y="181.6">C6</text>
<text x="50.1" y="185.2">C5</text>
<text x="77.4" y="185.2">VCC</text>
<text x="79.6" y="181.6">EN</text>
<text x="86.4" y="183.8">18</text>
<text x="86.4" y="180.2">19</text>
<text x="151.4" y="183.8">1</text>
<text x="155.9" y="185.2">VCC</text>
<text x="174.6" y="185.2">NC</text>
<text x="181.7" y="183.8">6</text>
<text x="43.6" y="187.3">12</text>
<text x="43.6" y="190.8">13</text>
<text x="50.1" y="188.7">C4</text>
<text x="76.7" y="188.7">GND</text>
<text x="86.4" y="187.3">17</text>
<text x="151.4" y="187.3">2</text>
<text x="151.4" y="190.8">3</text>
<text x="155.9" y="188.7">IN</text>
<text x="171.8" y="188.7">COM</text>
<text x="181.7" y="190.8">4</text>
<text x="181.7" y="187.3">5</text>
<text x="43.6" y="194.3">14</text>
<text x="43.6" y="197.9">15</text>
<text x="50.1" y="192.2">C3</text>
<text x="50.1" y="195.8">C2</text>
<text x="155.9" y="192.2">GND</text>
<text x="174.3" y="192.2">NO</text>
<text x="43.6" y="201.4">16</text>
<text x="50.1" y="199.3">C1</text>
<text x="50.1" y="202.8">C0</text>
<text x="151.4" y="201.4">1</text>
<text x="155.9" y="202.8">VCC</text>
<text x="174.6" y="202.8">NC</text>
<text x="181.7" y="201.4">6</text>
<text x="151.4" y="204.9">2</text>
<text x="151.4" y="208.5">3</text>
<text x="155.9" y="206.3">IN</text>
<text x="155.9" y="209.9">GND</text>
<text x="171.8" y="206.3">COM</text>
<text x="174.3" y="209.9">NO</text>
<text x="181.7" y="208.5">4</text>
<text x="181.7" y="204.9">5</text>
<text x="329.5" y="209.2" transform="rotate(-90 329.5 209.2)">1</text>
<text x="331.3" y="205.7" transform="rotate(-90 331.3 205.7)">-</text>
<text x="333" y="209.2" transform="rotate(-90 333 209.2)">2</text>
<text x="334.8" y="205.7" transform="rotate(-90 334.8 205.7)">+</text>
<text x="354.2" y="209.2" transform="rotate(-90 354.2 209.2)">1</text>
<text x="356" y="205.7" transform="rotate(-90 356 205.7)">-</text>
<text x="357.7" y="209.2" transform="rotate(-90 357.7 209.2)">2</text>
<text x="359.5" y="205.7" transform="rotate(-90 359.5 205.7)">+</text>
<text x="375.4" y="209.2" transform="rotate(-90 375.4 209.2)">1</text>
<text x="377.1" y="205.7" transform="rotate(-90 377.1 205.7)">-</text>
<text x="378.9" y="209.2" transform="rotate(-90 378.9 209.2)">2</text>
<text x="380.6" y="205.7" transform="rotate(-90 380.6 205.7)">+</text>
<text x="151.4" y="219">1</text>
<text x="155.9" y="220.5">VCC</text>
<text x="174.6" y="220.5">NC</text>
<text x="181.7" y="219">6</text>
<text x="151.4" y="222.6">2</text>
<text x="151.4" y="226.1">3</text>
<text x="155.9" y="224">IN</text>
<text x="155.9" y="227.5">GND</text>
<text x="171.8" y="224">COM</text>
<text x="174.3" y="227.5">NO</text>
<text x="181.7" y="226.1">4</text>
<text x="181.7" y="222.6">5</text>
<text x="36.3" y="231" transform="rotate(-90 36.3 231)">-</text>
<text x="39.9" y="231" transform="rotate(-90 39.9 231)">+</text>
<text x="43.4" y="231" transform="rotate(-90 43.4 231)">sig</text>
<text x="46.9" y="231" transform="rotate(-90 46.9 231)">-</text>
<text x="50.4" y="231" transform="rotate(-90 50.4 231)">+</text>
<text x="54" y="231" transform="rotate(-90 54 231)">sig</text>
<text x="57.5" y="231" transform="rotate(-90 57.5 231)">-</text>
<text x="61" y="231" transform="rotate(-90 61 231)">+</text>
<text x="64.6" y="231" transform="rotate(-90 64.6 231)">sig</text>
<text x="68.1" y="231" transform="rotate(-90 68.1 231)">-</text>
<text x="71.6" y="231" transform="rotate(-90 71.6 231)">+</text>
<text x="75.1" y="231" transform="rotate(-90 75.1 231)">sig</text>
<text x="78.7" y="231" transform="rotate(-90 78.7 231)">-</text>
<text x="82.2" y="231" transform="rotate(-90 82.2 231)">+</text>
<text x="85.7" y="231" transform="rotate(-90 85.7 231)">sig</text>
<text x="89.3" y="231" transform="rotate(-90 89.3 231)">-</text>
<text x="92.8" y="231" transform="rotate(-90 92.8 231)">+</text>
<text x="96.3" y="231" transform="rotate(-90 96.3 231)">sig</text>
<text x="99.8" y="231" transform="rotate(-90 99.8 231)">-</text>
<text x="103.4" y="231" transform="rotate(-90 103.4 231)">+</text>
<text x="106.9" y="231" transform="rotate(-90 106.9 231)">sig</text>
<text x="34.9" y="235.5" transform="rotate(-90 34.9 235.5)">1</text>
<text x="38.5" y="235.5" transform="rotate(-90 38.5 235.5)">2</text>
<text x="42" y="235.5" transform="rotate(-90 42 235.5)">3</text>
<text x="45.5" y="235.5" transform="rotate(-90 45.5 235.5)">1</text>
<text x="49" y="235.5" transform="rotate(-90 49 235.5)">2</text>
<text x="52.6" y="235.5" transform="rotate(-90 52.6 235.5)">3</text>
<text x="56.1" y="235.5" transform="rotate(-90 56.1 235.5)">1</text>
<text x="59.6" y="235.5" transform="rotate(-90 59.6 235.5)">2</text>
<text x="63.1" y="235.5" transform="rotate(-90 63.1 235.5)">3</text>
<text x="66.7" y="235.5" transform="rotate(-90 66.7 235.5)">1</text>
<text x="70.2" y="235.5" transform="rotate(-90 70.2 235.5)">2</text>
<text x="73.7" y="235.5" transform="rotate(-90 73.7 235.5)">3</text>
<text x="77.3" y="235.5" transform="rotate(-90 77.3 235.5)">1</text>
<text x="80.8" y="235.5" transform="rotate(-90 80.8 235.5)">2</text>
<text x="84.3" y="235.5" transform="rotate(-90 84.3 235.5)">3</text>
<text x="87.8" y="235.5" transform="rotate(-90 87.8 235.5)">1</text>
<text x="91.4" y="235.5" transform="rotate(-90 91.4 235.5)">2</text>
<text x="94.9" y="235.5" transform="rotate(-90 94.9 235.5)">3</text>
<text x="98.4" y="235.5" transform="rotate(-90 98.4 235.5)">1</text>
<text x="102" y="235.5" transform="rotate(-90 102 235.5)">2</text>
<text x="105.5" y="235.5" transform="rotate(-90 105.5 235.5)">3</text>
<text x="151.4" y="236.7">1</text>
<text x="155.9" y="238.1">VCC</text>
<text x="174.6" y="238.1">NC</text>
<text x="181.7" y="236.7">6</text>
<text x="151.4" y="240.2">2</text>
<text x="151.4" y="243.7">3</text>
<text x="155.9" y="241.6">IN</text>
<text x="155.9" y="245.1">GND</text>
<text x="171.8" y="241.6">COM</text>
<text x="174.3" y="245.1">NO</text>
<text x="181.7" y="243.7">4</text>
<text x="181.7" y="240.2">5</text>
<text x="151.4" y="254.3">1</text>
<text x="151.4" y="257.8">2</text>
<text x="155.9" y="255.7">VCC</text>
<text x="174.6" y="255.7">NC</text>
<text x="181.7" y="257.8">5</text>
<text x="181.7" y="254.3">6</text>
<text x="151.4" y="261.4">3</text>
<text x="155.9" y="259.3">IN</text>
<text x="155.9" y="262.8">GND</text>
<text x="171.8" y="259.3">COM</text>
<text x="174.3" y="262.8">NO</text>
<text x="181.7" y="261.4">4</text>
</g>
</svg>
